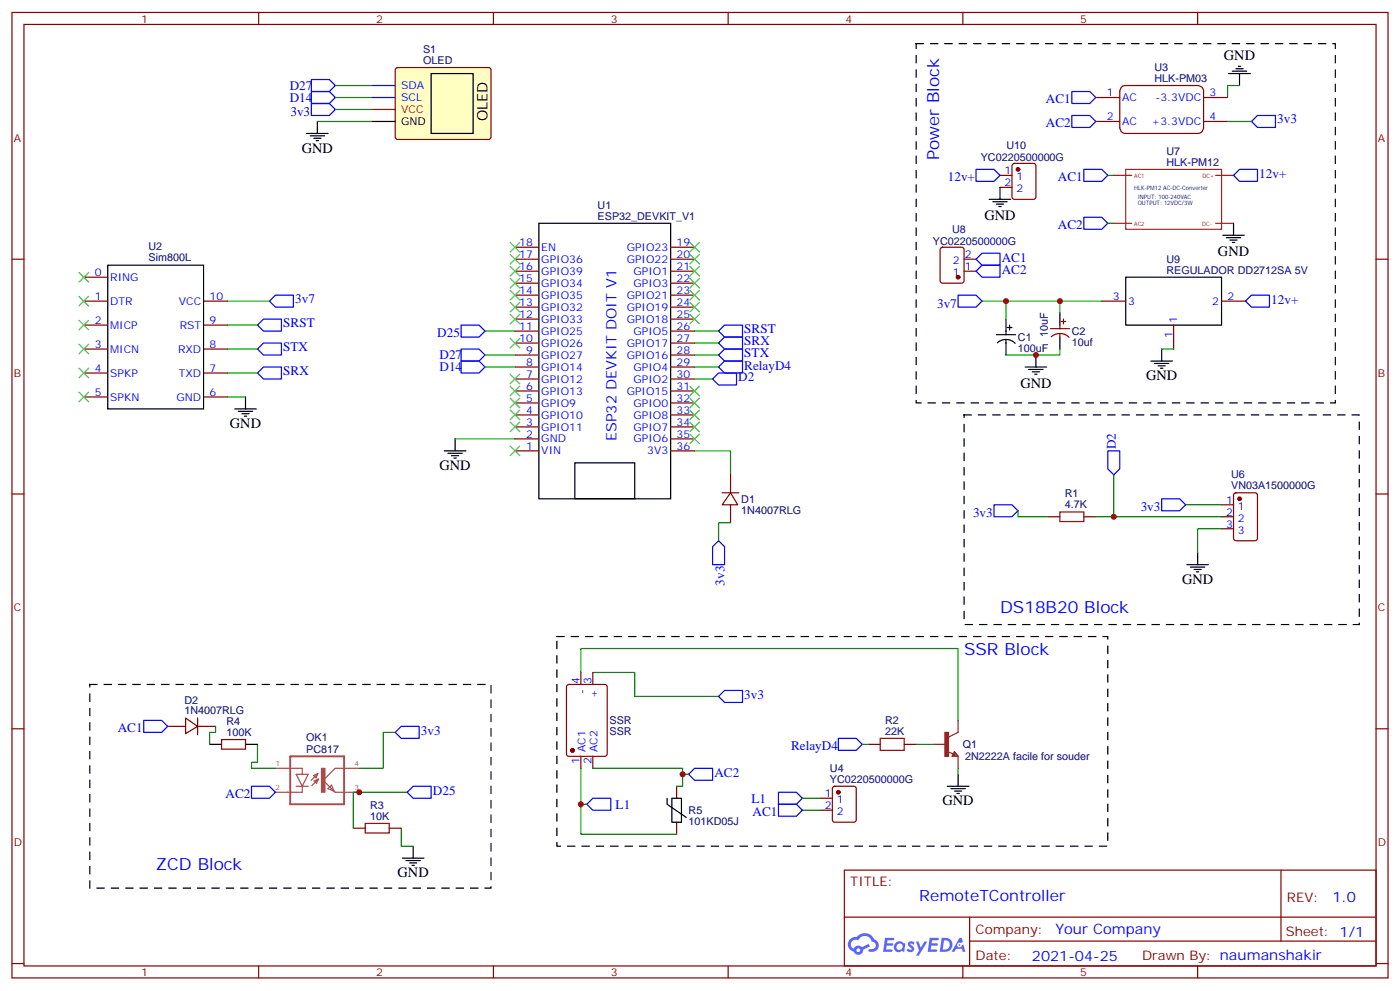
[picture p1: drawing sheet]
<svg xmlns="http://www.w3.org/2000/svg" width="412mm" height="292mm" viewBox="0 0 412 292" stroke-linecap="round" stroke-linejoin="round" font-family="sans-serif">
<g fill="none" stroke="#870000" stroke-width=".35">
<path d="M3.5 3.7h405.4v284.3h-405.4zM7.1 7.2h398.2v277.3h-398.2zM76.2 3.7v3.5M145.3 3.7v3.5M214.5 3.7v3.5M283.6 3.7v3.5M352.8 3.7v3.5M3.5 76.3h3.6M405.3 76.3h3.6M3.5 145.5h3.6M405.3 145.5h3.6M3.5 214.6h3.6"/>
<path d="M405.3 214.6h3.6M248.7 256.3h156.6v28.2h-156.6zM377.3 256.3v20.9M248.7 270.1h156.5M285.6 277.2h119.6M285.6 270.1v14.1M3.5 283.8h3.6M76.2 284.5v3.5M145.3 284.5v3.5M214.5 284.5v3.5M283.6 284.5v3.5M352.8 284.5v3.5"/>
<path d="M405.3 283.8h3.6"/>
</g>
<g fill="#5487ff">
<path d="M267.7 277.4a1.22 1.22 0 0 1 1.7 .3l-.4 .6a.47 .47 0 0 0-.3-.4 .47 .47 0 0 0-.5 .2l.1 .2a1.14 1.14 0 0 1 .8 1.7 1.14 1.14 0 0 1-1.9 0l-.2-.2 .5-.5 .7 .4a.29 .29 0 0 0 .3-.2 .29 .29 0 0 0-.2-.4 1.04 1.04 0 0 1-.6-1.7z"/>
<path d="M260.7 276.2h2.4l.3 .2-.2 .5h-1.8l-.1 .9h1.5l.3 .3-.3 .4h-1.6l-.2 1.1 1.7 .1 .2 .3-.2 .3h-2.6z"/>
<path d="M273.8 276.2h2.4l.3 .2-.1 .5h-1.8l-.2 .9h1.6l.3 .3-.4 .4h-1.6l-.1 1.1 1.7 .1 .2 .3-.2 .3h-2.6z"/>
<path d="M282.6 276.2h.7l.3 1.2-.6 .4a.69 .69 0 0 0-1 .2 .69 .69 0 0 0 .4 1 .69 .69 0 0 0 .9-.6l.5-.3 .6 2.2h-.8l-.2-.9h-1.8l-.5 .9h-.8z"/>
<path d="M269.8 277.3h.8l.6 1.8 1.1-1.8h.9l-2.6 4.2h-.8l.9-1.6z"/>
<path d="M277.4 276.2l-.6 4.1h1.3a2.11 2.11 0 0 0 2.5-2.1 2.11 2.11 0 0 0-2.5-2zM278.1 276.9a1.39 1.39 0 0 1 1.7 1.4 1.39 1.39 0 0 1-1.8 1.3h-.3z"/>
<path d="M263.7 277.8a1.54 1.54 0 0 0-.1 2.2 1.54 1.54 0 0 0 2.2 .1l.6 .2 .3-2.3-.2-.2h-.4a1.49 1.49 0 0 0-2.4 0zM264 278.8a.94 .94 0 0 1 1.8 0 .94 .94 0 0 1-1.8 0z"/>
<path d="M250.4 276.6a2.18 2.18 0 0 0 1.1 3.7 1.44 1.44 0 0 0 1.6 .9 1.44 1.44 0 0 0 1.2-1.5l2-1-.5-.7-1.9 .9a1.47 1.47 0 0 0-2.4 .5 1.39 1.39 0 0 1-.7-2 1.39 1.39 0 0 1 2-.4 2.12 2.12 0 0 1 2.2-1.3 2.12 2.12 0 0 1 1.9 1.7 1.14 1.14 0 0 1 1.1 1.4 1.14 1.14 0 0 1-1.7 .7 .43 .43 0 0 0-.5 .4 .43 .43 0 0 0 .4 .4 1.98 1.98 0 0 0 2.5-1.2 1.98 1.98 0 0 0-1.2-2.5 3.1 3.1 0 0 0-5.3-.7l-.9 .1zM252.3 279.9a.55 .55 0 0 1 1.1 0 .55 .55 0 0 1-1.1 0z"/>
<circle cx="282.6" cy="278.3" r=".26"/>
</g>
<path d="M31.7 78.1h28.3v42.3h-28.3zM158.7 65.8h38.9v81.1h-38.9zM169.3 136.3h17.7v10.6h-17.7z" fill="none" stroke="#000" stroke-width=".35"/>
<g fill="none" stroke="#870000" stroke-width=".35">
<path d="M151.7 79.9h7M151.7 76.3h7M151.7 72.8h7M197.6 79.9h7M197.6 76.3h7M197.6 72.8h7M24.7 88.7h7M24.7 95.7h7M24.7 81.6h7M60 88.7h7M60 95.7h7M151.7 97.5h7"/>
<path d="M151.7 94h7M151.7 90.5h7M151.7 86.9h7M151.7 83.4h7M197.6 97.5h7M197.6 94h7M197.6 90.5h7M197.6 86.9h7M197.6 83.4h7M24.7 102.8h7M24.7 109.9h7M24.7 116.9h7"/>
<path d="M60 102.8h7M60 109.9h7M60 116.9h7M151.7 118.7h7M151.7 115.1h7M151.7 111.6h7M151.7 108.1h7M151.7 104.6h7M151.7 101h7M197.6 118.7h7M197.6 115.1h7M197.6 111.6h7"/>
<path d="M197.6 108.1h7M197.6 104.6h7M197.6 101h7M151.7 132.8h7M151.7 129.3h7M151.7 125.7h7M151.7 122.2h7M197.6 132.8h7M197.6 129.3h7M197.6 125.7h7M197.6 122.2h7"/>
</g>
<path d="M116.7 20.1l.4-.2h26.8l.5 .2 .2 .5v20l-.7 .5-27.1-.1-.4-.6v-19.8z" fill="#ffffc2" stroke="#870000" stroke-width=".35"/>
<g fill="none" stroke="#00f" stroke-width=".35">
<path d="M91.7 30.5h5.3l1.8 1.7-1.8 1.8h-5.3zM91.7 27h5.3l1.8 1.7-1.8 1.8h-5.3zM91.7 23.4h5.3l1.8 1.8-1.8 1.8h-5.3zM109.4 25.2h7M109.4 28.7h7M315.7 27h5.3l1.8 1.7-1.8 1.8h-5.3zM315.7 34h5.3l1.8 1.8-1.8 1.7h-5.3zM370.4 34h5.3v3.5h-5.3l-1.7-1.7zM287.5 49.9h5.3l1.8 1.7-1.8 1.8h-5.3zM319.3 49.9h5.3l1.7 1.7-1.7 1.8h-5.3zM363.4 51.6l1.7-1.7h5.3v3.5h-5.3zM287.5 76.3l1.8-1.7h5.3v3.5h-5.3z"/>
<path d="M287.5 79.9l1.8-1.8h5.3v3.5h-5.3zM319.3 64h5.3l1.7 1.8-1.7 1.7h-5.3zM75.8 95.7l1.8-1.7h5.3v3.5h-5.3zM79.4 88.7l1.7-1.8h5.3v3.6h-5.3zM135.8 95.7h5.3l1.8 1.8-1.8 1.8h-5.3zM213.4 95.7h5.3v3.6h-5.3l-1.7-1.8zM282.2 86.9h5.3l1.8 1.8-1.8 1.8h-5.3zM366.9 88.7l1.8-1.8h5.2v3.6h-5.2zM75.8 109.9l1.8-1.8h5.3v3.5h-5.3zM75.8 102.8l1.8-1.8h5.3v3.6h-5.3zM135.8 102.8h5.3l1.8 1.8-1.8 1.7h-5.3zM135.8 106.3h5.3l1.8 1.8-1.8 1.8h-5.3z"/>
<path d="M211.7 109.9h5.3v3.5h-5.3l-1.8-1.8zM211.7 101l1.7-1.7h5.3v3.5h-5.3zM211.7 104.6l1.7-1.8h5.3v3.5h-5.3zM211.7 108.1l1.7-1.8h5.3v3.6h-5.3zM326.3 132.8h3.5v5.3l-1.7 1.7-1.8-1.7zM211.7 159.2l1.7 1.8v5.3h-3.5v-5.3zM292.8 148.7h5.3l1.8 1.7-1.8 1.8h-5.3zM342.2 146.9h5.3l1.7 1.8-1.7 1.7h-5.3zM42.3 212.2h5.3l1.8 1.7-1.8 1.8h-5.3zM116.4 215.7l1.8-1.8h5.3v3.6h-5.3zM211.7 205.1l1.7-1.8h5.3v3.6h-5.3zM246.9 217.5h5.3l1.8 1.7-1.8 1.8h-5.3z"/>
<path d="M74.1 231.6h5.3l1.7 1.7-1.7 1.8h-5.3zM119.9 233.3l1.8-1.7h5.3v3.5h-5.3zM172.9 236.9l1.7-1.8h5.3v3.5h-5.3zM202.8 228l1.8-1.7h5.3v3.5h-5.3zM229.3 233.3h5.3l1.8 1.8-1.8 1.8h-5.3zM229.3 236.9h5.3l1.8 1.7-1.8 1.8h-5.3z"/>
</g>
<g fill="none" stroke="#000" stroke-width=".35">
<path d="M364.8 19.5h.7M90.3 39.3h6.4M93.5 35.8v3.5M109.4 35.8h7M127 21.7h12.3v17.6h-12.3zM361.9 21.7h6.4M363 21h4.2M364.1 20.2h2.1M365.1 21.7v3.5M91.4 40h4.2M92.4 40.7h2.1M93.1 41.4h.7"/>
<path d="M291.4 58.7h6.3M292.5 59.4h4.2M294.6 55.2v3.5M293.5 60.1h2.1M294.2 60.8h.7M360.2 69.3h6.3M361.2 70h4.3M362.3 70.7h2.1M363 71.4h.7M363.4 65.8v3.5M293.5 98.6h5.7M296.3 94v4.6"/>
<path d="M296.3 100v4.6M296.7 96.4h1.4M297.4 95.7v1.5M312.2 92.2v3.5M312.2 99.3v3.5M331.6 81.6h28.2v14.1h-28.2zM72.3 116.9v3.5M293.8 100.9a3.8 3.8 0 0 1 5.2 .2M302 108.1h6.3M303 108.8h4.3M304.1 109.5h2.1M304.8 110.2h.7"/>
<path d="M305.2 104.6v3.5M339 106.3h6.4M340.1 107h4.2M341.1 107.7h2.2M341.8 108.4h.7M342.2 102.8v3.5M69.1 120.4h6.4M70.2 121.1h4.2M71.3 121.8h2.1M72 122.6h.7M130.9 132.8h6.3M131.9 133.5h4.3"/>
<path d="M133 134.2h2.1M133.7 134.9h.7M134.1 129.3v3.5M349.6 166.3h6.4M350.7 167h4.2M351.7 167.7h2.1M352.4 168.4h.7M352.8 162.8v3.5M61.7 219.2h3.6M72.3 219.2h3.5M196.5 235.1v1.8l5.6 3.8M197.9 235.1h2.8v7h-2.8z"/>
<path d="M279 231.6h6.4M280.1 232.3h4.2M281.2 233h2.1M281.9 233.7h.7M282.2 228v3.6M118.5 252.7h6.4M119.6 253.4h4.2M120.6 254.1h2.2M121.4 254.8h.7M121.7 249.2v3.5"/>
</g>
<path d="M109.4 32.2h7" fill="none" stroke="#f00" stroke-width=".35"/>
<path d="M81.1 226.3h7.9v1.7M87.3 228h3.5l-1.8 3.6zM87.3 231.6h3.5M89 231.6v1.7h-7.9M92.4 228.4l1.2-.5-.5 1.2zM92.5 230l1.3-.6-.5 1.3zM93.6 227.9l-1.9 1.9M93.8 229.4l-2 2M97.7 231.2l.7 1.8-1.8-.7zM102.2 226.3h-3.5l-3.5 3.5 3.5 3.5h3.5M102.4 226.3h3.4M102.4 233.3h3.4" fill="none" stroke="#a64a4a" stroke-width=".35"/>
<path d="M85.5 222.7h15.9v14.2h-15.9z" fill="none" stroke="#a64a4a" stroke-width=".56"/>
<path d="M94.7 226.3h1v7h-1z" fill="#a64a4a" stroke="#a64a4a" stroke-width=".29"/>
<path d="M312.2 150.8h7.1v2.8h-7.1zM259.3 217.5h7v3.5h-7zM107.6 242.5h7.1v2.8h-7.1z" fill="none" stroke="#a10000" stroke-width=".35"/>
<g fill="none" stroke="#870000" stroke-width=".35">
<path d="M322.8 28.7h7M322.8 35.8h7M330.4 25.6l1.2-.4h21.3a1.71 1.71 0 0 1 1.6 1.8v10.7a1.71 1.71 0 0 1-1.7 1.6h-21.2a1.73 1.73 0 0 1-1.8-1.8v-10.5zM354.5 28.7h7.1M354.5 35.8h7.1M294.6 51.6h3.5M294.6 55.2h3.5M298.3 48.3l.5-.2h5.6l.7 .4 .1 9.5-.5 .6-5.9 .1-.6-.5-.1-9.4zM277.2 73l.4-.2h5.7l.6 .4 .1 9.5-.5 .6-5.9 .1-.6-.5-.1-9.4zM284 79.9h3.5M284 76.3h3.5M309.4 96.8h5.6"/>
<path d="M309.7 99.2a3.8 3.8 0 0 1 5.2 .1M312.2 95.7v1.1M312.2 98.2v1.1M312.6 94.7h1.4M313.3 94v1.4M324.6 88.7h7M345.7 95.7v7.1M359.8 88.7h7.1M215.2 139.8v5.3M212.7 145.1h5M215.2 145.1l2.1 3.6h-4.6zM215.2 148.7v5.3"/>
<path d="M308.7 152.2h3.5M319.3 152.2h3.5M359.8 152.2h3.6M359.8 148.7h3.6M359.8 155.7h3.6M363.6 145.3l.5-.2h5.6l.7 .5v12.9l-.4 .7h-5.9l-.7-.4v-13zM171.1 198v3.6M174.6 198v3.6M49.4 213.9h5.3M54.7 211.5l3.5 2.4-3.5 2.1zM58.2 213.9h5.3M58.2 211.5v4.9"/>
<path d="M65.3 217.8h7v2.8h-7zM167.1 201.8l.5-.2h10.6l.6 .4 .1 20-.5 .7h-10.8l-.7-.4v-20zM255.8 219.2h3.5M266.3 219.2h3.6M171.1 222.7v3.6M174.6 222.7v3.6M199.3 231.6v3.5M241.7 235.1h3.5M241.7 238.6h3.5M245.4 231.8l.5-.2h5.6l.7 .4v9.4l-.4 .7h-5.9l-.7-.4v-9.4zM104.1 243.9h3.5M114.7 243.9h3.5"/>
<path d="M199.3 242.1v3.6"/>
</g>
<g fill="none" stroke="#008700" stroke-width=".35">
<path d="M93.5 35.8h15.9M98.8 32.2h10.6M98.8 28.7h10.6M98.8 25.2h10.6M361.6 35.8h7.1M365.1 25.2h-3.5v3.5M326.3 51.6h1.8M326.3 65.8h1.8M67 88.7h12.4M67 95.7h8.8M142.9 97.5h8.8M204.6 97.5h7.1"/>
<path d="M289.3 88.7h35.3M296.3 88.7v5.3M312.2 88.7v3.5M67 116.9h5.3M67 102.8h8.8M67 109.9h8.8M142.9 104.6h8.8M142.9 108.1h8.8M204.6 111.6h5.3M204.6 104.6h7.1M204.6 108.1h7.1M204.6 101h7.1"/>
<path d="M312.2 102.8v1.8h-15.9M342.2 102.8h3.5M134.1 129.3h17.6M204.6 132.8h10.6v7M328.1 139.8v12.4M215.2 154h-3.5v5.2M299.9 150.4v1.8h8.8M322.8 152.2h37M349.2 148.7h10.6M359.8 155.7h-7v7.1M171.1 198v-7h111.1v21.2M174.6 198h12.4v7.1h24.7"/>
<path d="M63.5 213.9v1.8h-1.8v3.5M75.8 219.2v5.3h-1.7v1.8h7M116.4 215.7h-3.5v10.6h-7.1M254 219.2h1.8M269.9 219.2h5.3M119.9 233.3h-15.8v10.6M171.1 226.3v10.6h1.8M171.1 236.9v8.8h28.2M174.6 226.3h26.5v5.3h-1.8M201.1 228h1.7M236.4 238.6h5.3M236.4 235.1h5.3"/>
<path d="M282.2 226.3v1.7M118.2 243.9v5.3h3.5"/>
</g>
<path d="M269.9 12.8h123.4v105.9h-123.4zM284 122.2h116.4v61.7h-116.4zM164 187.5h162.3v61.7h-162.3zM26.5 201.6h118.1v59.9h-118.1z" fill="none" stroke="#000" stroke-width=".35" stroke-dasharray="2.1 2.1"/>
<g fill="none" stroke="#3c3" stroke-width=".35">
<path d="M150.3 71.4l2.8 2.8M150.3 74.9l2.8 2.9M150.3 78.5l2.8 2.8M153.1 71.4l-2.8 2.8M153.1 74.9l-2.8 2.9M153.1 78.5l-2.8 2.8M203.2 71.4l2.8 2.8M203.2 74.9l2.8 2.9M203.2 78.5l2.8 2.8M206 71.4l-2.8 2.8M206 74.9l-2.8 2.9M206 78.5l-2.8 2.8"/>
<path d="M23.3 80.2l2.8 2.8M23.3 87.3l2.8 2.8M23.3 94.3l2.8 2.9M26.1 80.2l-2.8 2.8M26.1 87.3l-2.8 2.8M26.1 94.3l-2.8 2.9M150.3 82l2.8 2.8M150.3 85.5l2.8 2.8M150.3 89l2.8 2.9M150.3 99.6l2.8 2.8M150.3 92.6l2.8 2.8M153.1 82l-2.8 2.8"/>
<path d="M153.1 85.5l-2.8 2.8M153.1 89l-2.8 2.9M153.1 99.6l-2.8 2.8M153.1 92.6l-2.8 2.8M203.2 82l2.8 2.8M203.2 85.5l2.8 2.8M203.2 89l2.8 2.9M203.2 92.6l2.8 2.8M206 82l-2.8 2.8M206 85.5l-2.8 2.8M206 89l-2.8 2.9M206 92.6l-2.8 2.8"/>
<path d="M23.3 101.4l2.8 2.8M23.3 108.4l2.8 2.9M23.3 115.5l2.8 2.8M26.1 101.4l-2.8 2.8M26.1 108.4l-2.8 2.9M26.1 115.5l-2.8 2.8M150.3 110.2l2.8 2.8M150.3 113.7l2.8 2.9M150.3 117.3l2.8 2.8M153.1 110.2l-2.8 2.8M153.1 113.7l-2.8 2.9M153.1 117.3l-2.8 2.8"/>
<path d="M203.2 113.7l2.8 2.9M203.2 117.3l2.8 2.8M206 113.7l-2.8 2.9M206 117.3l-2.8 2.8M150.3 120.8l2.8 2.8M150.3 124.3l2.8 2.8M150.3 131.4l2.8 2.8M153.1 120.8l-2.8 2.8M153.1 124.3l-2.8 2.8M153.1 131.4l-2.8 2.8M203.2 120.8l2.8 2.8M203.2 124.3l2.8 2.8"/>
<path d="M203.2 127.8l2.8 2.9M206 120.8l-2.8 2.8M206 124.3l-2.8 2.8M206 127.8l-2.8 2.9"/>
</g>
<g fill="#870000" stroke="#870000" stroke-width=".35">
<circle cx="365.1" cy="146.9" r=".53"/>
<circle cx="282.2" cy="81.6" r=".53"/>
<circle cx="299.9" cy="49.9" r=".53"/>
<circle cx="246.9" cy="233.3" r=".53"/>
<circle cx="168.6" cy="221" r=".53"/>
</g>
<path d="M328.1 51.6h5.3M331.6 49.9h28.2v17.6h-28.2zM358.1 51.6h5.3M328.1 65.8h5.3M358.1 65.8h5.3M275.2 219.2h3.5M282.2 212.2v3.5l-2.8 1.4M279 221.3l1.8 .7M281.2 221.3l1 1.4h-1.7zM281.2 221.7l.7 .7h-1.1zM281.2 222v.4M282.2 222.7v3.6" fill="none" stroke="#8c2424" stroke-width=".35"/>
<path d="M278.3 215.7h1.1v7h-1.1z" fill="#8c2424" stroke="#8c2424" stroke-width=".35"/>
<g fill="#c00">
<circle cx="328.1" cy="152.2" r=".88"/>
<circle cx="105.8" cy="233.3" r=".88"/>
<circle cx="296.3" cy="88.7" r=".88"/>
<circle cx="312.2" cy="88.7" r=".88"/>
<circle cx="305.2" cy="104.6" r=".88"/>
<circle cx="201.1" cy="228" r=".88"/>
<circle cx="171.1" cy="236.9" r=".88"/>
</g>
<g font-size="4.9" fill="#00f">
<text x="276.7" y="47.2" transform="rotate(-90 276.7 47.2)">Power Block</text>
<text x="294.6" y="180.4">DS18B20 Block</text>
<text x="284" y="192.8">SSR Block</text>
<text x="45.9" y="256.3">ZCD Block</text>
</g>
<text font-size="4.6" fill="#00f" x="270.8" y="265.3">RemoteTController</text>
<g font-size="4.2">
<text x="360.5" y="17.8">GND</text>
<text x="143.6" y="35.8" transform="rotate(-90 143.6 35.8)">OLED</text>
<text x="88.9" y="44.9">GND</text>
<text x="290" y="64.8">GND</text>
<text x="358.8" y="75.4">GND</text>
<text x="337.6" y="112">GND</text>
<text x="300.6" y="114.2">GND</text>
<text x="67.7" y="126.1">GND</text>
<text x="129.5" y="138.4">GND</text>
<text x="348.2" y="171.9">GND</text>
<text x="277.6" y="237.2">GND</text>
<text x="117.1" y="258.4">GND</text>
</g>
<g font-size="4.2" fill="#00f">
<text x="181.6" y="129.9" transform="rotate(-90 181.6 129.9)">ESP32 DEVKIT DOIT V1</text>
<text x="392.5" y="265.5">1.0</text>
<text x="310.9" y="275.1">Your Company</text>
<text x="304" y="282.9">2021-04-25</text>
</g>
<g font-size="3.9" fill="#00f">
<text x="85.4" y="30">D14</text>
<text x="85.4" y="26.5">D27</text>
<text x="85.5" y="34.1">3v3</text>
<text x="308.1" y="30.5">AC1</text>
<text x="308.1" y="37.5">AC2</text>
<text x="376.2" y="36.3">3v3</text>
<text x="279.2" y="53.4">12v+</text>
<text x="311.6" y="53.4">AC1</text>
<text x="370.9" y="52.4">12v+</text>
<text x="311.6" y="67.5">AC2</text>
<text x="295.1" y="77.1">AC1</text>
<text x="295.1" y="80.6">AC2</text>
<text x="87" y="89.2">3v7</text>
<text x="374.5" y="89.5">12v+</text>
<text x="276" y="90.7">3v7</text>
<text x="83.4" y="96.4">SRST</text>
<text x="128.8" y="99.3">D25</text>
<text x="219.3" y="101.7">SRX</text>
<text x="219.3" y="98.2">SRST</text>
<text x="83.4" y="103.5">STX</text>
<text x="129.5" y="105.8">D27</text>
<text x="219.3" y="105.2">STX</text>
<text x="83.4" y="110.5">SRX</text>
<text x="129.5" y="109.4">D14</text>
<text x="217.5" y="112.3">D2</text>
<text x="219.3" y="108.9">RelayD4</text>
<text x="328.7" y="132.3" transform="rotate(-90 328.7 132.3)">D2</text>
<text x="286.6" y="152.2">3v3</text>
<text x="336" y="150.4">3v3</text>
<text x="213.4" y="172.5" transform="rotate(-90 213.4 172.5)">3v3</text>
<text x="219.3" y="205.9">3v3</text>
<text x="34.7" y="215.7">AC1</text>
<text x="124" y="216.3">3v3</text>
<text x="233" y="221">RelayD4</text>
<text x="127.5" y="234">D25</text>
<text x="210.4" y="228.9">AC2</text>
<text x="66.4" y="235.1">AC2</text>
<text x="181.4" y="238.2">L1</text>
<text x="221.4" y="236.4">L1</text>
<text x="221.7" y="240.4">AC1</text>
</g>
<g font-size="3.9" fill="#800">
<text x="250.5" y="260.8">TITLE:</text>
<text x="379.1" y="265.5">REV:</text>
<text x="287.4" y="275">Company:</text>
<text x="378.7" y="275.7">Sheet: 1/1</text>
<text x="287.4" y="282.7">Date:</text>
<text x="336.4" y="282.8">Drawn By: naumanshakir</text>
</g>
<g font-size="3.2" fill="#800">
<text x="41.6" y="6.7">1</text>
<text x="110.8" y="6.7">2</text>
<text x="179.9" y="6.7">3</text>
<text x="249.1" y="6.7">4</text>
<text x="318.2" y="6.7">5</text>
<text x="4.1" y="41.8">A</text>
<text x="405.9" y="41.8">A</text>
<text x="4.1" y="110.9">B</text>
<text x="405.9" y="110.9">B</text>
<text x="4.1" y="180.1">C</text>
<text x="405.9" y="180.1">C</text>
<text x="4.1" y="249.2">D</text>
<text x="405.9" y="249.2">D</text>
<text x="41.6" y="287.5">1</text>
<text x="110.8" y="287.5">2</text>
<text x="179.9" y="287.5">3</text>
<text x="249.1" y="287.5">4</text>
<text x="318.2" y="287.5">5</text>
</g>
<g font-size="3.2" fill="#000080">
<text x="124.6" y="15.7">S1</text>
<text x="124.6" y="18.8">OLED</text>
<text x="340.1" y="20.8">U3</text>
<text x="340.1" y="24.1">HLK-PM03</text>
<text x="288.9" y="47.5">YC0220500000G</text>
<text x="296.5" y="43.9">U10</text>
<text x="343.6" y="45.5">U7</text>
<text x="343.6" y="48.8">HLK-PM12</text>
<text x="176" y="64.7">ESP32_DEVKIT_V1</text>
<text x="176" y="61.5">U1</text>
<text x="280.5" y="68.5">U8</text>
<text x="43.8" y="77">Sim800L</text>
<text x="43.8" y="73.7">U2</text>
<text x="274.8" y="72.2">YC0220500000G</text>
<text x="343.6" y="77.4">U9</text>
<text x="343.6" y="80.6">REGULADOR DD2712SA 5V</text>
<text x="299.9" y="100.4">C1</text>
<text x="308.7" y="99.3" transform="rotate(-90 308.7 99.3)">10uF</text>
<text x="315.7" y="101.9">10uf</text>
<text x="315.7" y="98.6">C2</text>
<text x="299.9" y="103.7">100uF</text>
<text x="362.7" y="140.8">U6</text>
<text x="218.4" y="148">D1</text>
<text x="313.6" y="149.7">4.7K</text>
<text x="313.6" y="146.4">R1</text>
<text x="362.7" y="144.1">VN03A1500000G</text>
<text x="218.4" y="151.3">1N4007RLG</text>
<text x="54.3" y="207.2">D2</text>
<text x="54.3" y="210.4">1N4007RLG</text>
<text x="66.7" y="213.5">R4</text>
<text x="179.6" y="213.3">SSR</text>
<text x="260.7" y="213.2">R2</text>
<text x="66.7" y="216.7">100K</text>
<text x="90.2" y="221.7">PC817</text>
<text x="90.2" y="218.2">OK1</text>
<text x="179.6" y="216.5">SSR</text>
<text x="260.7" y="216.4">22K</text>
<text x="283.6" y="220.4">Q1</text>
<text x="244.5" y="227.3">U4</text>
<text x="284.3" y="223.9">2N2222A facile for souder</text>
<text x="244.5" y="230.5">YC0220500000G</text>
<text x="109" y="238.2">R3</text>
<text x="202.8" y="239.8">R5</text>
<text x="109" y="241.4">10K</text>
<text x="202.8" y="243">101KD05J</text>
</g>
<g font-size="3.2" fill="#00f">
<text x="118.2" y="26.2">SDA</text>
<text x="118.2" y="29.8">SCL</text>
<text x="326.1" y="28.4">1</text>
<text x="330.6" y="29.8">AC</text>
<text x="340.4" y="29.8">-3.3VDC</text>
<text x="356.3" y="28.4">3</text>
<text x="326.1" y="35.4">2</text>
<text x="356.3" y="35.4">4</text>
<text x="330.6" y="36.8">AC</text>
<text x="339.2" y="36.8">+3.3VDC</text>
<text x="295.9" y="51.3">1</text>
<text x="299.4" y="53.1">1</text>
<text x="295.9" y="54.8">2</text>
<text x="299.4" y="56.6">2</text>
<text x="153" y="76">17</text>
<text x="153" y="72.5">18</text>
<text x="159.5" y="77.4">GPIO36</text>
<text x="159.5" y="73.9">EN</text>
<text x="184.6" y="73.9">GPIO23</text>
<text x="184.6" y="77.4">GPIO22</text>
<text x="199.3" y="72.5">19</text>
<text x="199.3" y="76">20</text>
<text x="280.7" y="77.8">2</text>
<text x="284.2" y="76">2</text>
<text x="28" y="81.3">0</text>
<text x="32.5" y="82.7">RING</text>
<text x="153" y="83">15</text>
<text x="153" y="79.5">16</text>
<text x="159.5" y="80.9">GPIO39</text>
<text x="186.6" y="80.9">GPIO1</text>
<text x="199.3" y="79.5">21</text>
<text x="199.3" y="83">22</text>
<text x="280.7" y="81.3">1</text>
<text x="284.2" y="79.5">1</text>
<text x="28" y="88.3">1</text>
<text x="32.5" y="89.7">DTR</text>
<text x="52.7" y="89.7">VCC</text>
<text x="61.7" y="88.3">10</text>
<text x="153" y="86.6">14</text>
<text x="159.5" y="88">GPIO35</text>
<text x="159.5" y="84.5">GPIO34</text>
<text x="184.6" y="88">GPIO21</text>
<text x="186.6" y="84.5">GPIO3</text>
<text x="199.3" y="86.6">23</text>
<text x="327.8" y="88.3">3</text>
<text x="332.3" y="89.7">3</text>
<text x="357.1" y="89.7">2</text>
<text x="361.6" y="88.3">2</text>
<text x="28" y="95.4">2</text>
<text x="61.7" y="95.4">9</text>
<text x="153" y="93.6">12</text>
<text x="153" y="90.1">13</text>
<text x="159.5" y="95">GPIO33</text>
<text x="159.5" y="91.5">GPIO32</text>
<text x="184.6" y="91.5">GPIO19</text>
<text x="184.6" y="95">GPIO18</text>
<text x="199.3" y="90.1">24</text>
<text x="199.3" y="93.6">25</text>
<text x="346.8" y="95" transform="rotate(-90 346.8 95)">1</text>
<text x="32.5" y="96.8">MICP</text>
<text x="52.9" y="96.8">RST</text>
<text x="153" y="100.7">10</text>
<text x="153" y="97.2">11</text>
<text x="159.5" y="98.6">GPIO25</text>
<text x="186.6" y="98.6">GPIO5</text>
<text x="199.3" y="97.2">26</text>
<text x="199.3" y="100.7">27</text>
<text x="345.4" y="99.5" transform="rotate(-90 345.4 99.5)">1</text>
<text x="28" y="102.4">3</text>
<text x="32.5" y="103.9">MICN</text>
<text x="52.4" y="103.9">RXD</text>
<text x="61.7" y="102.4">8</text>
<text x="155" y="107.7">8</text>
<text x="155" y="104.2">9</text>
<text x="159.5" y="105.6">GPIO27</text>
<text x="159.5" y="102.1">GPIO26</text>
<text x="184.6" y="102.1">GPIO17</text>
<text x="184.6" y="105.6">GPIO16</text>
<text x="199.3" y="104.2">28</text>
<text x="199.3" y="107.7">29</text>
<text x="28" y="109.5">4</text>
<text x="32.5" y="110.9">SPKP</text>
<text x="52.7" y="110.9">TXD</text>
<text x="61.7" y="109.5">7</text>
<text x="155" y="111.3">7</text>
<text x="159.5" y="112.7">GPIO12</text>
<text x="159.5" y="109.1">GPIO14</text>
<text x="186.6" y="109.1">GPIO4</text>
<text x="186.6" y="112.7">GPIO2</text>
<text x="199.3" y="111.3">30</text>
<text x="28" y="116.6">5</text>
<text x="32.5" y="118">SPKN</text>
<text x="52" y="118">GND</text>
<text x="61.7" y="116.6">6</text>
<text x="155" y="118.3">5</text>
<text x="155" y="114.8">6</text>
<text x="159.5" y="119.7">GPIO9</text>
<text x="159.5" y="116.2">GPIO13</text>
<text x="184.6" y="116.2">GPIO15</text>
<text x="186.6" y="119.7">GPIO0</text>
<text x="199.3" y="114.8">31</text>
<text x="199.3" y="118.3">32</text>
<text x="155" y="125.4">3</text>
<text x="155" y="121.8">4</text>
<text x="159.5" y="123.3">GPIO10</text>
<text x="186.6" y="123.3">GPIO8</text>
<text x="199.3" y="121.8">33</text>
<text x="199.3" y="125.4">34</text>
<text x="155" y="128.9">2</text>
<text x="159.5" y="130.3">GND</text>
<text x="159.5" y="126.8">GPIO11</text>
<text x="186.6" y="126.8">GPIO7</text>
<text x="186.6" y="130.3">GPIO6</text>
<text x="199.3" y="128.9">35</text>
<text x="155" y="132.4">1</text>
<text x="159.5" y="133.8">VIN</text>
<text x="190.6" y="133.8">3V3</text>
<text x="199.3" y="132.4">36</text>
<text x="361.2" y="148.3">1</text>
<text x="361.2" y="151.8">2</text>
<text x="361.2" y="155.4">3</text>
<text x="364.7" y="150.1">1</text>
<text x="364.7" y="153.6">2</text>
<text x="364.7" y="157.1">3</text>
<text x="170.7" y="201.4" transform="rotate(-90 170.7 201.4)">4</text>
<text x="174.3" y="201.4" transform="rotate(-90 174.3 201.4)">3</text>
<text x="172.5" y="204.3" transform="rotate(-90 172.5 204.3)">-</text>
<text x="176" y="205.5" transform="rotate(-90 176 205.5)">+</text>
<text x="172.5" y="221.4" transform="rotate(-90 172.5 221.4)">AC1</text>
<text x="176" y="221.4" transform="rotate(-90 176 221.4)">AC2</text>
<text x="170.7" y="224.9" transform="rotate(-90 170.7 224.9)">1</text>
<text x="174.3" y="224.9" transform="rotate(-90 174.3 224.9)">2</text>
<text x="243" y="234.7">1</text>
<text x="243" y="238.3">2</text>
<text x="246.5" y="236.5">1</text>
<text x="246.5" y="240">2</text>
</g>
<text font-size="3.2" fill="#f00" x="118.2" y="33.3">VCC</text>
<text font-size="3.2" x="118.2" y="36.8">GND</text>
<g font-size="2.1" fill="#a54b4b">
<text x="81.1" y="225.6">1</text>
<text x="104.4" y="225.6">4</text>
<text x="81.1" y="232.6">2</text>
<text x="104.4" y="232.6">3</text>
</g>
<g font-size="1.8" fill="#8d2323">
<text x="334.1" y="52.4">AC1</text>
<text x="354.2" y="52.4">DC+</text>
<text x="334.1" y="66.5">AC2</text>
<text x="354.1" y="66.5">DC-</text>
</g>
<g font-size="1.8" fill="#000080">
<text x="334.1" y="55.9">HLK-PM12 AC-DC-Converter</text>
<text x="335.1" y="58.7">INPUT: 100-240VAC</text>
<text x="335.1" y="60.5">OUTPUT: 12VDC/3W</text>
</g>
</svg>
